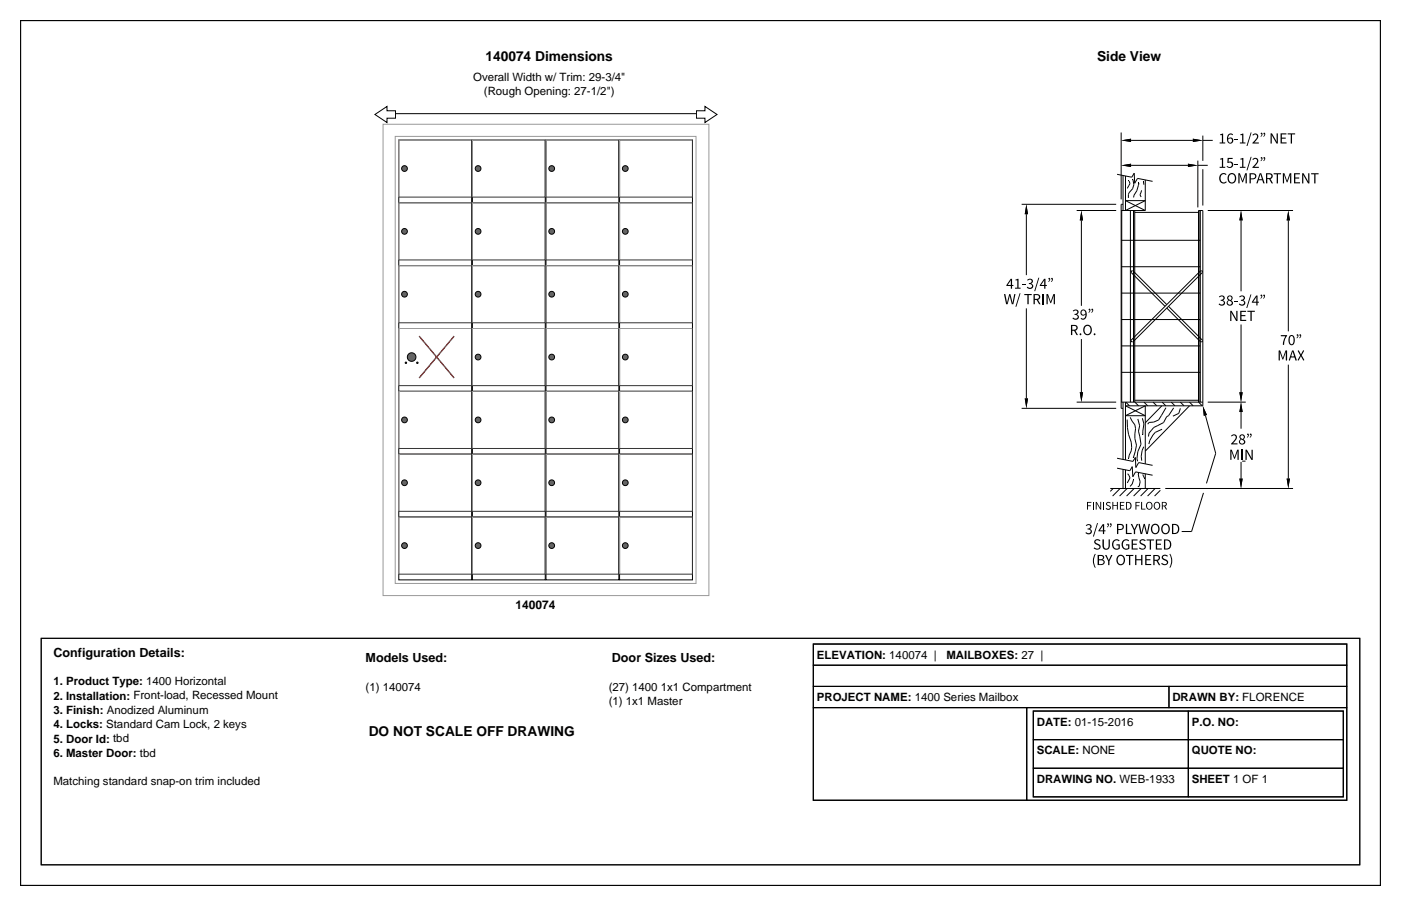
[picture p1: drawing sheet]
<svg xmlns="http://www.w3.org/2000/svg" width="432mm" height="279mm" viewBox="0 0 432 279" stroke-linecap="round" stroke-linejoin="round" font-family="sans-serif">
<path d="M12.7 196.8h406.4v69.9h-406.4z" fill="none" stroke="#000" stroke-width=".31"/>
<g fill="none" stroke="#000" stroke-width=".35">
<path d="M6.3 6.4h419.1v266.6h-419.1zM250.7 198.6h164.4v48.2h-164.4zM250.7 198.6h164.4v6.6h-164.4zM250.7 218.2h65.7v28.6h-65.7zM250.7 211.7h109.6v6.5h-109.6zM250.7 205.2h164.4v6.5h-164.4zM316.4 218.2h98.7v28.6h-98.7zM318.5 219.3h95.5v26.4h-95.5zM318.5 219.3h47.8v8.8h-47.8zM360.3 211.7h54.8v6.5h-54.8zM366.3 219.3h47.7v8.8h-47.7zM318.5 236.9h47.8v8.8h-47.8z"/>
<path d="M318.5 228.1h47.8v8.8h-47.8zM366.3 236.9h47.7v8.8h-47.7zM366.3 228.1h47.7v8.8h-47.7z"/>
</g>
<g fill="#fff" stroke="#000" stroke-width=".31">
<path d="M115.6 35.3l3.7-2.5v1.4h2.6v2.3h-2.6v1.3z"/>
<path d="M214.6 34.2h2.7v-1.4l3.7 2.5-3.7 2.5v-1.3h-2.7z"/>
</g>
<path d="M121.9 35.1h92.7" fill="none" stroke="#000" stroke-width=".31"/>
<path d="M122.9 43.2h22.5v19.3h-22.5z" fill="#fff" stroke="#000" stroke-width=".31"/>
<path d="M145.4 43.2h-22.5v17.6" fill="none" stroke="#999" stroke-width=".31"/>
<path d="M145.4 43.2v17.6h-22.5" fill="none" stroke="#333" stroke-width=".31"/>
<circle cx="124.7" cy="52" r=".88" fill="#666" stroke="#000" stroke-width=".31"/>
<path d="M145.6 43.2h22.5v19.3h-22.5z" fill="#fff" stroke="#000" stroke-width=".31"/>
<path d="M168.1 43.2h-22.5v17.6" fill="none" stroke="#999" stroke-width=".31"/>
<path d="M168.1 43.2v17.6h-22.5" fill="none" stroke="#333" stroke-width=".31"/>
<circle cx="147.4" cy="52" r=".88" fill="#666" stroke="#000" stroke-width=".31"/>
<path d="M168.3 43.2h22.4v19.3h-22.4z" fill="#fff" stroke="#000" stroke-width=".31"/>
<path d="M190.7 43.2h-22.4v17.6" fill="none" stroke="#999" stroke-width=".31"/>
<path d="M190.7 43.2v17.6h-22.4" fill="none" stroke="#333" stroke-width=".31"/>
<circle cx="170" cy="52" r=".88" fill="#666" stroke="#000" stroke-width=".31"/>
<path d="M191 43.2h22.4v19.3h-22.4z" fill="#fff" stroke="#000" stroke-width=".31"/>
<path d="M213.4 43.2h-22.4v17.6" fill="none" stroke="#999" stroke-width=".31"/>
<path d="M213.4 43.2v17.6h-22.4" fill="none" stroke="#333" stroke-width=".31"/>
<circle cx="192.7" cy="52" r=".88" fill="#666" stroke="#000" stroke-width=".31"/>
<path d="M122.9 62.5h22.5v19.4h-22.5z" fill="#fff" stroke="#000" stroke-width=".31"/>
<path d="M145.4 62.5h-22.5v17.7" fill="none" stroke="#999" stroke-width=".31"/>
<path d="M145.4 62.5v17.7h-22.5" fill="none" stroke="#333" stroke-width=".31"/>
<circle cx="124.7" cy="71.4" r=".88" fill="#666" stroke="#000" stroke-width=".31"/>
<path d="M145.6 62.5h22.5v19.4h-22.5z" fill="#fff" stroke="#000" stroke-width=".31"/>
<path d="M168.1 62.5h-22.5v17.7" fill="none" stroke="#999" stroke-width=".31"/>
<path d="M168.1 62.5v17.7h-22.5" fill="none" stroke="#333" stroke-width=".31"/>
<circle cx="147.4" cy="71.4" r=".88" fill="#666" stroke="#000" stroke-width=".31"/>
<path d="M168.3 62.5h22.4v19.4h-22.4z" fill="#fff" stroke="#000" stroke-width=".31"/>
<path d="M190.7 62.5h-22.4v17.7" fill="none" stroke="#999" stroke-width=".31"/>
<path d="M190.7 62.5v17.7h-22.4" fill="none" stroke="#333" stroke-width=".31"/>
<circle cx="170" cy="71.4" r=".88" fill="#666" stroke="#000" stroke-width=".31"/>
<path d="M191 62.5h22.4v19.4h-22.4z" fill="#fff" stroke="#000" stroke-width=".31"/>
<path d="M213.4 62.5h-22.4v17.7" fill="none" stroke="#999" stroke-width=".31"/>
<path d="M213.4 62.5v17.7h-22.4" fill="none" stroke="#333" stroke-width=".31"/>
<circle cx="192.7" cy="71.4" r=".88" fill="#666" stroke="#000" stroke-width=".31"/>
<path d="M122.9 81.9h22.5v19.4h-22.5z" fill="#fff" stroke="#000" stroke-width=".31"/>
<path d="M145.4 81.9h-22.5v17.6" fill="none" stroke="#999" stroke-width=".31"/>
<path d="M145.4 81.9v17.6h-22.5" fill="none" stroke="#333" stroke-width=".31"/>
<circle cx="124.7" cy="90.7" r=".88" fill="#666" stroke="#000" stroke-width=".31"/>
<path d="M145.6 81.9h22.5v19.4h-22.5z" fill="#fff" stroke="#000" stroke-width=".31"/>
<path d="M168.1 81.9h-22.5v17.6" fill="none" stroke="#999" stroke-width=".31"/>
<path d="M168.1 81.9v17.6h-22.5" fill="none" stroke="#333" stroke-width=".31"/>
<circle cx="147.4" cy="90.7" r=".88" fill="#666" stroke="#000" stroke-width=".31"/>
<path d="M168.3 81.9h22.4v19.4h-22.4z" fill="#fff" stroke="#000" stroke-width=".31"/>
<path d="M190.7 81.9h-22.4v17.6" fill="none" stroke="#999" stroke-width=".31"/>
<path d="M190.7 81.9v17.6h-22.4" fill="none" stroke="#333" stroke-width=".31"/>
<circle cx="170" cy="90.7" r=".88" fill="#666" stroke="#000" stroke-width=".31"/>
<path d="M191 81.9h22.4v19.4h-22.4z" fill="#fff" stroke="#000" stroke-width=".31"/>
<path d="M213.4 81.9h-22.4v17.6" fill="none" stroke="#999" stroke-width=".31"/>
<path d="M213.4 81.9v17.6h-22.4" fill="none" stroke="#333" stroke-width=".31"/>
<circle cx="192.7" cy="90.7" r=".88" fill="#666" stroke="#000" stroke-width=".31"/>
<path d="M122.9 101.3h22.5v19.4h-22.5z" fill="#fff" stroke="#000" stroke-width=".31"/>
<path d="M145.4 101.3h-22.5v17.6" fill="none" stroke="#999" stroke-width=".31"/>
<path d="M145.4 101.3v17.6h-22.5" fill="none" stroke="#333" stroke-width=".31"/>
<g fill="#666" stroke="#000" stroke-width=".31">
<circle cx="126.9" cy="110.1" r="1.32"/>
<circle cx="125.1" cy="111.9" r=".22"/>
<circle cx="128.6" cy="111.9" r=".22"/>
</g>
<path d="M129.2 103.7l10.8 12.9M140 103.7l-10.8 12.9" fill="none" stroke="#f00" stroke-width=".44"/>
<path d="M145.6 101.3h22.5v19.4h-22.5z" fill="#fff" stroke="#000" stroke-width=".31"/>
<path d="M168.1 101.3h-22.5v17.6" fill="none" stroke="#999" stroke-width=".31"/>
<path d="M168.1 101.3v17.6h-22.5" fill="none" stroke="#333" stroke-width=".31"/>
<circle cx="147.4" cy="110.1" r=".88" fill="#666" stroke="#000" stroke-width=".31"/>
<path d="M168.3 101.3h22.4v19.4h-22.4z" fill="#fff" stroke="#000" stroke-width=".31"/>
<path d="M190.7 101.3h-22.4v17.6" fill="none" stroke="#999" stroke-width=".31"/>
<path d="M190.7 101.3v17.6h-22.4" fill="none" stroke="#333" stroke-width=".31"/>
<circle cx="170" cy="110.1" r=".88" fill="#666" stroke="#000" stroke-width=".31"/>
<path d="M191 101.3h22.4v19.4h-22.4z" fill="#fff" stroke="#000" stroke-width=".31"/>
<path d="M213.4 101.3h-22.4v17.6" fill="none" stroke="#999" stroke-width=".31"/>
<path d="M213.4 101.3v17.6h-22.4" fill="none" stroke="#333" stroke-width=".31"/>
<circle cx="192.7" cy="110.1" r=".88" fill="#666" stroke="#000" stroke-width=".31"/>
<path d="M122.9 120.7h22.5v19.4h-22.5z" fill="#fff" stroke="#000" stroke-width=".31"/>
<path d="M145.4 120.7h-22.5v17.6" fill="none" stroke="#999" stroke-width=".31"/>
<path d="M145.4 120.7v17.6h-22.5" fill="none" stroke="#333" stroke-width=".31"/>
<circle cx="124.7" cy="129.5" r=".88" fill="#666" stroke="#000" stroke-width=".31"/>
<path d="M145.6 120.7h22.5v19.4h-22.5z" fill="#fff" stroke="#000" stroke-width=".31"/>
<path d="M168.1 120.7h-22.5v17.6" fill="none" stroke="#999" stroke-width=".31"/>
<path d="M168.1 120.7v17.6h-22.5" fill="none" stroke="#333" stroke-width=".31"/>
<circle cx="147.4" cy="129.5" r=".88" fill="#666" stroke="#000" stroke-width=".31"/>
<path d="M168.3 120.7h22.4v19.4h-22.4z" fill="#fff" stroke="#000" stroke-width=".31"/>
<path d="M190.7 120.7h-22.4v17.6" fill="none" stroke="#999" stroke-width=".31"/>
<path d="M190.7 120.7v17.6h-22.4" fill="none" stroke="#333" stroke-width=".31"/>
<circle cx="170" cy="129.5" r=".88" fill="#666" stroke="#000" stroke-width=".31"/>
<path d="M191 120.7h22.4v19.4h-22.4z" fill="#fff" stroke="#000" stroke-width=".31"/>
<path d="M213.4 120.7h-22.4v17.6" fill="none" stroke="#999" stroke-width=".31"/>
<path d="M213.4 120.7v17.6h-22.4" fill="none" stroke="#333" stroke-width=".31"/>
<circle cx="192.7" cy="129.5" r=".88" fill="#666" stroke="#000" stroke-width=".31"/>
<path d="M122.9 140.1h22.5v19.3h-22.5z" fill="#fff" stroke="#000" stroke-width=".31"/>
<path d="M145.4 140.1h-22.5v17.6" fill="none" stroke="#999" stroke-width=".31"/>
<path d="M145.4 140.1v17.6h-22.5" fill="none" stroke="#333" stroke-width=".31"/>
<circle cx="124.7" cy="148.9" r=".88" fill="#666" stroke="#000" stroke-width=".31"/>
<path d="M145.6 140.1h22.5v19.3h-22.5z" fill="#fff" stroke="#000" stroke-width=".31"/>
<path d="M168.1 140.1h-22.5v17.6" fill="none" stroke="#999" stroke-width=".31"/>
<path d="M168.1 140.1v17.6h-22.5" fill="none" stroke="#333" stroke-width=".31"/>
<circle cx="147.4" cy="148.9" r=".88" fill="#666" stroke="#000" stroke-width=".31"/>
<path d="M168.3 140.1h22.4v19.3h-22.4z" fill="#fff" stroke="#000" stroke-width=".31"/>
<path d="M190.7 140.1h-22.4v17.6" fill="none" stroke="#999" stroke-width=".31"/>
<path d="M190.7 140.1v17.6h-22.4" fill="none" stroke="#333" stroke-width=".31"/>
<circle cx="170" cy="148.9" r=".88" fill="#666" stroke="#000" stroke-width=".31"/>
<path d="M191 140.1h22.4v19.3h-22.4z" fill="#fff" stroke="#000" stroke-width=".31"/>
<path d="M213.4 140.1h-22.4v17.6" fill="none" stroke="#999" stroke-width=".31"/>
<path d="M213.4 140.1v17.6h-22.4" fill="none" stroke="#333" stroke-width=".31"/>
<circle cx="192.7" cy="148.9" r=".88" fill="#666" stroke="#000" stroke-width=".31"/>
<path d="M122.9 159.4h22.5v19.4h-22.5z" fill="#fff" stroke="#000" stroke-width=".31"/>
<path d="M145.4 159.4h-22.5v17.7" fill="none" stroke="#999" stroke-width=".31"/>
<path d="M145.4 159.4v17.7h-22.5" fill="none" stroke="#333" stroke-width=".31"/>
<circle cx="124.7" cy="168.3" r=".88" fill="#666" stroke="#000" stroke-width=".31"/>
<path d="M145.6 159.4h22.5v19.4h-22.5z" fill="#fff" stroke="#000" stroke-width=".31"/>
<path d="M168.1 159.4h-22.5v17.7" fill="none" stroke="#999" stroke-width=".31"/>
<path d="M168.1 159.4v17.7h-22.5" fill="none" stroke="#333" stroke-width=".31"/>
<circle cx="147.4" cy="168.3" r=".88" fill="#666" stroke="#000" stroke-width=".31"/>
<path d="M168.3 159.4h22.4v19.4h-22.4z" fill="#fff" stroke="#000" stroke-width=".31"/>
<path d="M190.7 159.4h-22.4v17.7" fill="none" stroke="#999" stroke-width=".31"/>
<path d="M190.7 159.4v17.7h-22.4" fill="none" stroke="#333" stroke-width=".31"/>
<circle cx="170" cy="168.3" r=".88" fill="#666" stroke="#000" stroke-width=".31"/>
<path d="M191 159.4h22.4v19.4h-22.4z" fill="#fff" stroke="#000" stroke-width=".31"/>
<path d="M213.4 159.4h-22.4v17.7" fill="none" stroke="#999" stroke-width=".31"/>
<path d="M213.4 159.4v17.7h-22.4" fill="none" stroke="#333" stroke-width=".31"/>
<circle cx="192.7" cy="168.3" r=".88" fill="#666" stroke="#000" stroke-width=".31"/>
<path d="M118.1 38.3h100.4v145.4h-100.4zM121.8 42.1h92.7v137.8h-92.7z" fill="none" stroke="#999" stroke-width=".31"/>
<g fill="#000">
<path d="M347.8 55.5h.2v.3h-.2zM345.5 43.3l3.1-.5v1zM345.5 51l3.1-.5v1zM349 55.2h.3v.3h-.3zM350.9 56.1l.2 .4zM352.4 56v.2zM366.1 50.5l3.1 .5-3.1 .5zM367.7 42.8l3 .5-3 .5zM376 41.4l1-.2v2.7h.6v.3h-1.7v-.3h.7v-2.2h-.6zM376 48.9l1-.2v2.7h.6v.4h-1.7v-.4h.7v-2.2h-.6zM376.3 53.6a1.26 1.26 0 0 1 1.7 .1l-.2 .3a.97 .97 0 0 0-1.2-.1 .97 .97 0 0 0-.4 1.1 .99 .99 0 0 0 .4 1.1 .99 .99 0 0 0 1.3-.2l.2 .2a1.43 1.43 0 0 1-1.9 .2 1.43 1.43 0 0 1-.4-1.9zM378.4 48.7h1.5v.3h-1.2v.9a1.05 1.05 0 0 1 1.3 .5 1.05 1.05 0 0 1-.4 1.4 1.05 1.05 0 0 1-1.4-.3l-.1-.1 .1-.3a.73 .73 0 0 0 1 .5 .73 .73 0 0 0 .4-.9 .73 .73 0 0 0-.9-.5h-.4z"/>
<path d="M380.5 42.9h1.1v.3h-1.1zM380.5 50.4h1.1v.3h-1.1zM381.7 53.4h.4l.9 2.3 .8-2.3h.5v3.1h-.4l.1-2.6-.9 2.3h-.2l-.9-2.3v2.6h-.3zM382.3 41.4l.9-.2v2.7h.7v.3h-1.8v-.3h.7v-2.2h-.5zM382.3 48.9l.9-.2v2.7h.7v.4h-1.8v-.4h.7v-2.2h-.5zM385.5 40.9h.3l-1.3 4.1h-.3zM385.5 48.4h.3l-1.3 4.1h-.3zM386 41.6a1.05 1.05 0 0 1 1.7-.1 1.05 1.05 0 0 1-.4 1.6l-.7 .8h1.4v.4h-2l1.2-1.6a.69 .69 0 0 0 .1-1.1 .69 .69 0 0 0-1.1 .2zM386 49.1a1.05 1.05 0 0 1 1.7-.1 1.05 1.05 0 0 1-.4 1.6l-.7 .9 1.4-.1v.4h-2l1.2-1.6a.69 .69 0 0 0 .1-1.1 .69 .69 0 0 0-1.1 .3zM391.6 41.1h.4l1.5 2.7v-2.7h.3v3.2h-.4l-1.5-2.6 .1 2.6h-.4zM392.5 53.4h2.3v.4h-.9v2.8h-.4v-2.8h-1zM394.7 41.1h1.8v.4h-1.4v.9h1.2v.4h-1.2v1.1h1.4v.3h-1.8z"/>
<path d="M395.4 53.4h.5l.8 2.3 .8-2.3h.5v3.1h-.4l.1-2.6-.9 2.3h-.2l-.9-2.3 .1 2.6h-.4zM396.9 41.1h2.3v.4h-1v2.8h-.4v-2.8h-.9zM398.8 53.4h1.8v.4h-1.4v.9h1.2v.4h-1.2v1.1h1.5v.3h-1.9zM401.3 53.4h.5l1.4 2.6v-2.6h.4v3.2h-.4l-1.5-2.6v2.6h-.4zM404.1 53.4h2.3v.4h-1v2.8h-.4l.1-2.8h-1zM316.3 63l.5 3.1h-1zM333.3 64.9l.5 3.1h-1zM382.5 64.9l.5 3.1h-1zM397.1 64.9l.5 3.1h-1zM309.4 90.7h.5l.5 2.7 .6-2.7h.4l.7 2.7 .5-2.7h.4l-.7 3.1h-.5l-.6-2.6-.6 2.6h-.5zM313 86.2l.9-.2v2.7h.7v.3h-1.8v-.3h.7v-2.2h-.5zM314.3 90.4h.2l-1.2 4.2h-.3z"/>
<path d="M315 87.7h1.1v.3h-1.1zM315.7 90.7h2.3v.3h-1v2.8h-.4v-2.8h-.9zM316.6 86.3a.89 .89 0 0 1 1.3-.3 .89 .89 0 0 1 .1 1.3l-.2 .1a.93 .93 0 0 1 .5 1.4 .93 .93 0 0 1-1.4 .2l-.4-.3 .2-.3a.68 .68 0 0 0 .9 .4 .68 .68 0 0 0 .3-1l-.8-.2v-.3h.4a.59 .59 0 0 0 .3-1 .59 .59 0 0 0-1 .3zM320 85.6h.3l-1.2 4.2h-.3zM322.5 90.7h.5l.8 2.3 .9-2.3h.4v3.1h-.3v-2.7l-.8 2.4h-.3l-.8-2.4v2.7h-.4zM330.6 95.8a.89 .89 0 0 1 1.3-.3 .89 .89 0 0 1 .2 1.3l-.2 .1a.93 .93 0 0 1 .5 1.4 .93 .93 0 0 1-1.5 .2l-.4-.3 .2-.3a.68 .68 0 0 0 1 .4 .68 .68 0 0 0 .2-1l-.7-.2v-.3h.4a.59 .59 0 0 0 .2-1 .59 .59 0 0 0-.9 .3zM348.6 83.5h.6l-.6 .5zM370.1 83.5h.5v.5zM375.7 91.5a.89 .89 0 0 1 1.3-.3 .89 .89 0 0 1 .2 1.3l-.3 .1a.93 .93 0 0 1 .5 1.4 .93 .93 0 0 1-1.4 .1l-.4-.3 .2-.2a.68 .68 0 0 0 .9 .3 .68 .68 0 0 0 .3-1l-.8-.1v-.3l.4-.1a.59 .59 0 0 0 .3-1 .59 .59 0 0 0-1 .3zM379.2 95.9h.4l1.5 2.6-.1-2.6h.4v3.1h-.4l-1.5-2.6v2.6h-.3zM380.4 92.8h1.1v.3h-1.1zM381.9 91.5a.89 .89 0 0 1 1.3-.3 .89 .89 0 0 1 .2 1.3l-.2 .1a.93 .93 0 0 1 .5 1.4 .93 .93 0 0 1-1.5 .1l-.4-.3 .2-.2a.68 .68 0 0 0 1 .3 .68 .68 0 0 0 .2-1l-.7-.1v-.3l.4-.1a.59 .59 0 0 0 .2-1 .59 .59 0 0 0-1 .3z"/>
<path d="M382.2 95.9h1.9v.3h-1.5v1h1.2v.3h-1.2v1.1h1.5v.4h-1.9zM384.5 95.8h2.2v.4h-.9v2.8h-.4v-2.8h-.9zM385.4 90.8h.3l-1.3 4.2h-.3zM348.6 104.9l.6 .6h-.6zM370.1 105.5l.5-.6v.6zM394.1 108.1l.5 .1 .8 2.2 .8-2.2 .4-.1v3l-.3-.1 .1-2.5-.9 2.4h-.2l-.9-2.4 .1 2.5-.4 .1zM394.8 103.4l1.9-.1v.2a4.7 4.7 0 0 0-1 2.8l-.1 .1a3.3 3.3 0 0 1 .5-2.6l-1.2-.1zM400 108.1h.3l.7 1.2 .6-1.2h.3l-.7 1.5 .8 1.5h-.4l-.6-1.3-.7 1.3h-.3l.7-1.5zM315.8 122.9h1l-.5 3zM332.8 121h1l-.5 3zM352.1 133.9h.3v.3h-.3zM370.7 125.2l1.3 2.8-1 .2z"/>
<path d="M379.2 138.7h.5l.8 2.3 .8-2.3h.5v3.1h-.4l.1-2.7-.9 2.4h-.2l-.9-2.4 .1 2.7h-.4zM379.4 134.4a1.05 1.05 0 0 1 1.7-.1 1.05 1.05 0 0 1-.3 1.6l-.8 .8h1.4v.4h-2l1.2-1.6a.69 .69 0 0 0 .1-1.1 .69 .69 0 0 0-1.1 .2zM382 121h1l-.5 3zM382.5 124l.5 3.1h-1zM383.9 138.7h.4l1.5 2.6-.1-2.6h.4v3.1h-.4l-1.5-2.6v2.6h-.3zM335 154.8h1.4v.2h-1.1v.8h.9v.3h-.9v1.1h-.3zM337.7 154.8h.3l1.2 1.9-.1-1.9h.3v2.3h-.3l-1.1-1.9v1.9h-.3zM341.1 154.9l.8-.1 .4 .3-.1 .2a.45 .45 0 0 0-.7-.3 .45 .45 0 0 0-.1 .7 .78 .78 0 0 1 1 .7 .78 .78 0 0 1-.8 .8l-.8-.3 .1-.3 1 .3 .1-.5-.9-.5a.57 .57 0 0 1 0-1zM342.8 154.8h.3v1h1.1v-1h.3v2.3h-.3v-1.1h-1.1v1.1h-.3zM345.2 154.8h1.3v.2h-1v.8h.9v.2h-.9v.9h1.1v.3h-1.4zM347.9 141.3v.2zM349.1 141h.3v.3h-.3z"/>
<path d="M349.2 147.9h.3v.3h-.3zM350 154.8h1.3v.2h-1v.8h.8v.3h-.8v1.1h-.3zM350.7 145.9h.3v.3h-.3zM351.7 154.8h.3v2.1h1v.2h-1.3zM352.6 147.3h.3v.3h-.3zM382 147.6h1l-.5 3zM396.6 147.6h1l-.5 3zM334.6 162a.89 .89 0 0 1 1.3-.3 .89 .89 0 0 1 .2 1.3l-.2 .1a.93 .93 0 0 1 .5 1.4 .93 .93 0 0 1-1.5 .2l-.4-.3 .2-.3a.68 .68 0 0 0 1 .3 .68 .68 0 0 0 .2-1l-.7-.1v-.3l.4-.1a.59 .59 0 0 0 .2-1 .59 .59 0 0 0-.9 .3zM337.5 170.8l.2 .1a4.1 4.1 0 0 0 0 4.1l-.2 .1a4 4 0 0 1 0-4.3zM337.5 166.5l.7-.2 1 .3-.3 .3-.4-.3a.61 .61 0 0 0-.9 .5l.3 .4a1.12 1.12 0 0 1 1.1 .5 1.12 1.12 0 0 1-.1 1.3l-1.1 .2-.7-.4 .2-.3a.75 .75 0 0 0 .9 .5 .75 .75 0 0 0 .6-.9l-.2-.1a1.13 1.13 0 0 1-1.1-.6 1.13 1.13 0 0 1 0-1.2zM338.1 161.3h.3l-1.3 4.2h-.3zM339.8 166.3h.4l.1 2.4a.69 .69 0 0 0 .7 .5 .69 .69 0 0 0 .6-.5l.1-2.4h.4v1.9a1.15 1.15 0 0 1-1.2 1.3 1.15 1.15 0 0 1-1.1-1.3z"/>
<path d="M340.6 171.2h.4l.7 1.5 .8-1.5h.4l-1 1.9v1.2h-.4v-1.2zM343.3 166.6l1.2-.3 .6 .4-.3 .2a1.1 1.1 0 0 0-1.4 0 1.1 1.1 0 0 0-.2 1.4 1 1 0 0 0 1.6 .7v-.8h-.7v-.3h1v1.3a1.51 1.51 0 0 1-1.9 0 1.51 1.51 0 0 1-.4-1.8zM347 161.6h.4v2.8h1.4v.3h-1.8zM346.2 166.6l1.2-.3 .6 .4-.2 .2a1.1 1.1 0 0 0-1.5 0 1.1 1.1 0 0 0-.2 1.4 1 1 0 0 0 1.6 .7v-.8h-.7v-.3h1.1v1.3a1.51 1.51 0 0 1-1.9 0 1.51 1.51 0 0 1-.5-1.8zM347 171.1h2.3v.4h-.9v2.8h-.4v-2.8h-1zM348.8 166.3h1.8v.4h-1.4v1h1.2v.3h-1.2v1.1h1.4v.4h-1.8zM348.5 161.6h.4l.7 1.5 .8-1.5h.4l-.9 1.9v1.2h-.4v-1.2zM349.9 171.1h.4v1.3h1.4v-1.3h.4v3.2h-.4v-1.5h-1.4v1.5h-.4zM350.9 161.6h.4l.5 2.7 .7-2.7h.3l.7 2.7 .5-2.7h.4l-.6 3.1h-.5l-.6-2.6-.7 2.6h-.5zM351.5 166.5l.7-.2 .9 .3-.2 .3-.5-.3a.61 .61 0 0 0-.8 .5l.2 .4a1.12 1.12 0 0 1 1.2 .5 1.12 1.12 0 0 1-.1 1.3l-1.1 .2-.8-.4 .3-.3a.75 .75 0 0 0 .9 .5 .75 .75 0 0 0 .5-.9l-.2-.1a1.13 1.13 0 0 1-1.1-.6 1.13 1.13 0 0 1 .1-1.2zM352.9 171.1h1.9v.4h-1.4v.9h1.2v.4h-1.2v1.1h1.4v.4h-1.8zM353.4 166.3h2.3v.4h-.9v2.8h-.4v-2.8h-1z"/>
<path d="M356.2 166.3h1.8v.4h-1.4v1h1.2v.3h-1.2v1.1h1.5v.4h-1.9zM358.3 171.3l.7-.2 1 .3-.3 .3-.4-.3a.61 .61 0 0 0-.9 .5l.3 .4a1.12 1.12 0 0 1 1.1 .5 1.12 1.12 0 0 1-.1 1.2l-1.1 .3-.7-.5 .2-.2a.75 .75 0 0 0 .9 .5 .75 .75 0 0 0 .6-.9l-.2-.2a1.13 1.13 0 0 1-1.1-.5 1.13 1.13 0 0 1 0-1.2zM360.4 170.9l.3-.1a4 4 0 0 1 0 4.3l-.3-.1a4.1 4.1 0 0 0 0-4.1z"/>
<path d="M378.9 53.6a1.45 1.45 0 0 1 1.7 .2 1.45 1.45 0 0 1 .3 1.7 1.33 1.33 0 0 1-1.5 1.1 1.33 1.33 0 0 1-1.1-1.6zM379.1 53.9a1.31 1.31 0 0 0-.3 1.5 1.31 1.31 0 0 0 1.2 .8 1.29 1.29 0 0 0 .6-1.5 1.29 1.29 0 0 0-1.2-.9z"/>
<path d="M378.6 41.4l.7-.3 .8 .4-.3 .2-.5-.2-.4 .2-.4 1.1a.96 .96 0 0 1 1.5 .3 .96 .96 0 0 1-.7 1.3 .96 .96 0 0 1-1.1-1 2.2 2.2 0 0 1 .4-2zM378.5 43.3a.63 .63 0 0 0 1.2 0 .63 .63 0 0 0-1.2 0z"/>
<path d="M385.1 53.4h1a.97 .97 0 0 1 1.1 1 .97 .97 0 0 1-1.1 .9h-.6v1.2h-.4zM385.5 53.8v1.2h.5a.64 .64 0 0 0 .8-.6 .64 .64 0 0 0-.8-.6z"/>
<path d="M388.7 41a.64 .64 0 0 1 .5 .6 .64 .64 0 0 1-.6 .6l.3-.8-.3-.2zM389.5 41a.64 .64 0 0 1 .5 .6 .64 .64 0 0 1-.5 .6l-.2-.2 .4-.6-.3-.2z"/>
<path d="M388.7 48.5a.64 .64 0 0 1 .5 .6 .64 .64 0 0 1-.6 .6l.3-.8-.3-.2zM389.4 48.6l.1-.1a.64 .64 0 0 1 .5 .6 .64 .64 0 0 1-.5 .6l-.2-.2 .4-.6z"/>
<path d="M388.3 53.4h.4l1.1 3.1h-.4l-.4-.9h-1.1l-.3 .9h-.4zM388.5 53.7l-.5 1.6h.9z"/>
<path d="M390.2 53.4h1a.91 .91 0 0 1 1.1 .7 .91 .91 0 0 1-.7 1.1l.8 1.4-.5-.1-.7-1.3h-.6v1.3h-.4zM390.6 53.8v1.1h.5a.6 .6 0 0 0 .8-.6 .6 .6 0 0 0-.8-.5z"/>
<path d="M311.5 86h.4v1.9h.4v.3h-.4v.8h-.4v-.8h-1.3zM311.5 86.4l-.9 1.5h.9z"/>
<path d="M318.5 90.7h1a.91 .91 0 0 1 1.1 .7 .91 .91 0 0 1-.7 1.1l.8 1.3h-.4l-.8-1.3h-.6v1.3h-.4zM318.9 91v1.2h.6a.6 .6 0 0 0 .7-.6 .6 .6 0 0 0-.7-.6z"/>
<path d="M321.8 86h.4v1.9h.4v.3h-.4v.8h-.4v-.8h-1.3zM321.8 86.4l-.9 1.5h.9z"/>
<path d="M323.2 85.8v-.1a.64 .64 0 0 1 .5 .7 .64 .64 0 0 1-.5 .6l.2-.8zM324 85.8l.1-.1a.64 .64 0 0 1 .5 .7 .64 .64 0 0 1-.6 .6l-.1-.2 .4-.6z"/>
<path d="M333.3 95.7a1.07 1.07 0 0 1 1.3 0 1.07 1.07 0 0 1 .3 1.2 1.2 1.2 0 0 1-.4 1.5 1.2 1.2 0 0 1-1.4-.1l.2-.3 .4 .3 .5-.2 .4-1.2a.91 .91 0 0 1-1.4 .2 .91 .91 0 0 1 .1-1.4zM333.3 96.4a.67 .67 0 0 0 1.3 0 .67 .67 0 0 0-1.3 0z"/>
<path d="M335.6 95.2a.64 .64 0 0 1 .5 .7 .64 .64 0 0 1-.5 .6l.2-.8-.3-.2zM336.5 95.2a.64 .64 0 0 1 .5 .7 .64 .64 0 0 1-.6 .6l-.1-.2 .4-.6-.3-.2z"/>
<path d="M378.4 91.3a.87 .87 0 0 1 1.3 .1 .87 .87 0 0 1-.2 1.3 .91 .91 0 0 1 .2 1.3 .91 .91 0 0 1-1.4 .1 .91 .91 0 0 1 .1-1.4l.2-.1-.4-.7zM378.4 93.4a.61 .61 0 0 0 1.2 0 .61 .61 0 0 0-1.2 0zM378.6 91.6a.55 .55 0 0 0 .4 .9 .55 .55 0 0 0 .6-.7 .55 .55 0 0 0-.8-.4z"/>
<path d="M387.1 91.1h.5v1.9h.4v.4h-.4v.8h-.4v-.8h-1.4zM387.2 91.6l-1 1.4h1z"/>
<path d="M388.5 91l.1-.1a.64 .64 0 0 1 .5 .6 .64 .64 0 0 1-.6 .6l.3-.8zM389.5 90.9a.64 .64 0 0 1 .4 .6 .64 .64 0 0 1-.5 .6l-.1-.2 .3-.6-.3-.2z"/>
<path d="M330.1 100.2h1a.91 .91 0 0 1 1 .7 .91 .91 0 0 1-.6 1.1l.8 1.3h-.5l-.8-1.3h-.5v1.3h-.4zM330.5 100.5v1.2h.5a.6 .6 0 0 0 .8-.6 .6 .6 0 0 0-.8-.6z"/>
<path d="M334.4 100.4a1.45 1.45 0 0 1 1.8 .2 1.45 1.45 0 0 1 .3 1.7 1.33 1.33 0 0 1-1.6 1.1 1.33 1.33 0 0 1-1.1-1.6zM334.6 100.7a1.3 1.3 0 0 0-.3 1.4 1.3 1.3 0 0 0 1.2 .9 1.29 1.29 0 0 0 .6-1.5 1.29 1.29 0 0 0-1.2-.9z"/>
<path d="M397.5 103.6a.92 .92 0 0 1 1-.2 .92 .92 0 0 1 .5 .9l.1 .6a1.07 1.07 0 0 1-.3 1.2 1.07 1.07 0 0 1-1.3 .1l-.4-1.3zM397.8 103.7l-.3 .6v1.2l.6 .7a1.64 1.64 0 0 0 0-2.6z"/>
<path d="M398.2 108.1l.5 .1 1 2.8-.2 .2-.6-1-1 .1-.4 .9-.2-.1zM398.4 108.4l-.4 1.3 .2 .2h.6z"/>
<path d="M399.8 103.1a.64 .64 0 0 1 .4 .7 .64 .64 0 0 1-.5 .5l.2-.7-.3-.3zM400.6 103.1a.64 .64 0 0 1 .5 .6 .64 .64 0 0 1-.6 .6l-.1-.1 .4-.6-.3-.3z"/>
<path d="M382.2 134.2a.87 .87 0 0 1 1.3 0 .87 .87 0 0 1-.2 1.3 .91 .91 0 0 1 .2 1.3 .91 .91 0 0 1-1.4 .1 .91 .91 0 0 1 .1-1.3l.2-.2-.4-.7zM382.2 136.2a.61 .61 0 0 0 1.2 0 .61 .61 0 0 0-1.2 0zM382.4 134.5a.55 .55 0 0 0 .3 .8 .55 .55 0 0 0 .7-.6 .55 .55 0 0 0-.8-.4z"/>
<path d="M384.4 133.8l.1-.1a.64 .64 0 0 1 .4 .7 .64 .64 0 0 1-.5 .6l.3-.8zM385.2 133.8l.1-.1a.64 .64 0 0 1 .5 .7 .64 .64 0 0 1-.5 .6l-.1-.2 .3-.6z"/>
<path d="M347 154.8a1.26 1.26 0 0 1 1.8 1.2 1.26 1.26 0 0 1-1.7 1.2zM347.3 155v1.9a.95 .95 0 0 0 1.1-.9 .95 .95 0 0 0-1.1-1z"/>
<path d="M353.6 155a1.12 1.12 0 0 1 1.6 1 1.12 1.12 0 0 1-1.6 1l-.4-1zM353.7 155.3l-.2 .7a.75 .75 0 0 0 1 .9 .96 .96 0 0 0 .4-1.2 .96 .96 0 0 0-1-.6z"/>
<path d="M356 155a1.12 1.12 0 0 1 1.6 1 1.12 1.12 0 0 1-1.6 1l-.4-1zM356.1 155.3l-.2 .7a.75 .75 0 0 0 1 .9 .96 .96 0 0 0 .4-1.2 .96 .96 0 0 0-1-.6z"/>
<path d="M358.1 154.8a1.35 1.35 0 0 1 1.5 .3 .67 .67 0 0 1-.5 1l.6 1h-.3l-.6-1h-.4v1h-.3zM358.4 155v.9l.9-.2v-.5z"/>
<path d="M338.3 171.1a1.89 1.89 0 0 1 1.9 .4l.1 .6-.5 .5a.88 .88 0 0 1 .7 1.1 .88 .88 0 0 1-1.2 .6h-1zM338.7 171.5v1l.8-.1 .4-.2-.1-.6zM338.7 172.8v1.2h.6a.66 .66 0 0 0 .8-.9l-.5-.3z"/>
<path d="M339.9 161.6h.4v1.9h.4v.4h-.4v.8h-.4v-.8h-1.3zM339.9 162.1l-.9 1.5h.9z"/>
<path d="M341.3 161.5v-.1a.64 .64 0 0 1 .5 .7 .64 .64 0 0 1-.5 .5l.2-.7zM342.2 161.4a.64 .64 0 0 1 .5 .6 .64 .64 0 0 1-.6 .6l-.1-.1 .4-.6-.3-.3z"/>
<path d="M344.6 171.4a1.45 1.45 0 0 1 1.8 .1 1.45 1.45 0 0 1 .3 1.7 1.33 1.33 0 0 1-1.6 1.1 1.33 1.33 0 0 1-1-1.6zM344.8 171.7a1.31 1.31 0 0 0-.3 1.4 1.31 1.31 0 0 0 1.2 .8 1.29 1.29 0 0 0 .7-1.4 1.29 1.29 0 0 0-1.3-1z"/>
<path d="M344.3 161.6h.9a.97 .97 0 0 1 1.2 .9 .97 .97 0 0 1-1.2 1h-.5v1.2h-.4zM344.7 161.9v1.3l.5-.1a.64 .64 0 0 0 .8-.6 .64 .64 0 0 0-.8-.6z"/>
<path d="M355.2 161.8a1.45 1.45 0 0 1 1.8 .1 1.45 1.45 0 0 1 .3 1.8 1.33 1.33 0 0 1-1.6 1 1.33 1.33 0 0 1-1-1.6zM355.5 162.1a1.31 1.31 0 0 0-.4 1.4 1.31 1.31 0 0 0 1.3 .9 1.29 1.29 0 0 0 .6-1.5 1.29 1.29 0 0 0-1.3-1z"/>
<path d="M355.5 171.2h.9a.91 .91 0 0 1 1.1 .6 .91 .91 0 0 1-.7 1.1l.8 1.4h-.4l-.8-1.3h-.5v1.3h-.4zM355.9 171.5v1.1h.5a.6 .6 0 0 0 .7-.6 .6 .6 0 0 0-.7-.5z"/>
<path d="M358.4 161.8a1.45 1.45 0 0 1 1.8 .1 1.45 1.45 0 0 1 .3 1.8 1.33 1.33 0 0 1-1.6 1 1.33 1.33 0 0 1-1-1.6zM358.7 162.1a1.31 1.31 0 0 0-.4 1.4 1.31 1.31 0 0 0 1.2 .9 1.29 1.29 0 0 0 .7-1.5 1.29 1.29 0 0 0-1.3-1z"/>
<path d="M358.7 166.3a1.67 1.67 0 0 1 2.3 1.6 1.67 1.67 0 0 1-2.3 1.6zM359.1 166.7v2.5a1.26 1.26 0 0 0 1.5-1.3 1.26 1.26 0 0 0-1.5-1.2z"/>
<path d="M361.2 161.6a1.67 1.67 0 0 1 2.3 1.5 1.67 1.67 0 0 1-2.3 1.6zM361.6 161.9v2.5a1.26 1.26 0 0 0 1.5-1.3 1.26 1.26 0 0 0-1.5-1.2z"/>
<circle cx="333" cy="103.1" r=".29"/>
<circle cx="337.4" cy="103.1" r=".29"/>
</g>
<g fill="none" stroke="#000" stroke-width=".31">
<path d="M344.3 53.8l4.5 .9 .8-1.3 .1 3.1 .9-1.5 4.6 .9M345.5 40.9v20.6M346.1 54.1v10.8M346.9 54.3v10.6l6.1-3h-6.1l6.1 3M348 55.8l.3 .8-.9 1.5M348.6 43.3h19.1M348.6 51h17.5M349.2 55.4l.3 1.5-.4 1.3-1.1 1.2-.2 1.6M351.1 56.5l-.7 2.3-.9 1.4-.1 .7M351.8 58.7l-.5 1.4 .4 .7M352.4 56l.2 1M353 55.5v9.4"/>
<path d="M369.2 51h3M369.2 49.5v14.5M370.7 43.3h3.1M370.7 41.8v7.8M370.7 52.2v11.2M314.9 63h29.1M316.3 66.1v18.7M331.8 64.9h12.2M333.3 68v26.3M345.5 64.9h7.5M345.5 74.1h24.4M345.7 64.9v59.1"/>
<path d="M346.1 63h-.6v62.9h.6M348.4 64.9v59.1M349.4 64.9v59.1M349.7 65.5h19.7M349.7 64.9l.1 59.1 1.1 1.2M369.6 64.9v59.1M369.9 64.9v59.1M372.2 64.9h26.3M382.5 68v21.8M397.1 68v34.2M316.3 95.1v27.8M345.5 82.3h24.4"/>
<path d="M345.5 90.4h24.4M345.5 98.5h24.4M348.6 84l10.5 10.5M349.2 83.5l10.4 10.4M359.6 95l10.5 10.5M360.1 94.5l10.5 10.4M370.1 83.5l-21.5 21.4M370.6 84l-21.4 21.5M333.3 104.6v16.4M345.5 106.7h24.4M345.5 114.8h24.4M382.5 100.1v20.9"/>
<path d="M397.1 112.5v35.1M314.9 125.9h29.1M331.8 124h12.2M345.5 124h25.2M346.1 124v17.7M346.9 124v17.8M347 124l1.1 1.2M347.4 129.4l.4 4.5a6.2 6.2 0 0 1 .2 6.5l-.1 .9M348.3 128.7l1.5 2.3 .2 1.2-.2 3.1 .5 2-1 3.9M349.7 123.4h19.7M350.7 129.2l.5 2.1-.3 1.7 .8 4-1 2.2-.3 2.3 .2 .8M352.1 129l.5 1.7-.4 3.4"/>
<path d="M352.5 137.8l-.5 1.2-.3 1.7 .2 1.4M352.6 124l1.1 1.2M355.4 124l1.1 1.2M358.1 125.2l-5.1 5.2M358.2 132.4a5.5 5.5 0 0 0-4.1 4.6M358.2 124l1.1 1.2M359.4 125.7l-2.3 3.8-1.5 .7-1.4 .1-.5 .5M361 124l1.1 1.2M361.7 125.8l-1.6 2.4-.5 .3-1 1.8-3 1.5-1.5 1.8-.1 1M363.8 124l1.1 1.2M363.8 125.9l-.5 1.6-1.8 .8M366.6 124l1.2 1.2"/>
<path d="M366.6 125.2l-13.6 13.9M370.5 125.2l-1.1-1.2v-59.1h1.3v60.3h-23.8l6.1 3h-6.1l6.1-3v17.8M371.5 128.1l3.2 11.7-2.9 9.3M372.2 124h11.8M382.5 127.1v5.1M336.9 154.8v2.3M340.2 154.8v2.3M342.2 150.6h15.4M343.1 150.6l-.9 .9M344.3 144.4l3.9 .8 .8-1.3 .1 3.1 .9-1.5 5.2 1.1M344.3 141.3l4.9 1 .7-1.2 .2 3.1 .9-1.5 4.2 .8M345.2 150.6l-2.3 2.4"/>
<path d="M346.1 144.7v5.9M346.9 144.9v5.7M347.4 150.6l-2.3 2.4M347.5 146.1l.8 1.3-.9 1.5M349.3 148l-.3 1.3-.7 .7M349.6 150.6l-2.4 2.4M350.8 146.1l.6 2.5-.3 1.3-.4 .2M351.7 150.6l-2.3 2.4M352.2 146.3l.6 1.2M353 146.1v4.5M353.9 150.6l-2.4 2.4M356 150.6l-2.3 2.4"/>
<path d="M357.6 151.2l-1.7 1.8M359.1 150.6h39.4M370.9 152l-3.6 11.9h-3.1M382.5 142.5v5.1M382.8 142.2h1.1"/>
</g>
<path d="M321.5 90.7v3.1M382.8 138.7v3.1" fill="none" stroke="#000" stroke-width=".4"/>
<g font-size="4.2">
<text x="149.6" y="18.7">140074 Dimensions</text>
<text x="338.1" y="18.7">Side View</text>
<text x="113.6" y="227">DO NOT SCALE OFF DRAWING</text>
</g>
<g font-size="3.9">
<text x="16.4" y="202.5">Configuration Details:</text>
<text x="112.7" y="204.2">Models Used:</text>
<text x="188.6" y="204.2">Door Sizes Used:</text>
</g>
<text font-size="3.7" x="158.9" y="187.9">140074</text>
<g font-size="3.5">
<text x="145.8" y="25">Overall Width w/ Trim: 29-3/4&quot;</text>
<text x="149.1" y="29.4">(Rough Opening: 27-1/2&quot;)</text>
<text x="251.7" y="203.2">ELEVATION: 140074 |</text>
<text x="291.7" y="203.2">MAILBOXES: 27 |</text>
<text x="16.4" y="211.3">1. Product Type: 1400 Horizontal</text>
<text x="16.4" y="215.7">2. Installation: Front-load, Recessed Mount</text>
<text x="112.7" y="213">(1) 140074</text>
<text x="187.6" y="213">(27) 1400 1x1 Compartment</text>
<text x="16.4" y="220.1">3. Finish: Anodized Aluminum</text>
<text x="187.6" y="217.4">(1) 1x1 Master</text>
<text x="251.7" y="216.2">PROJECT NAME: 1400 Series Mailbox</text>
<text x="361.3" y="216.2">DRAWN BY: FLORENCE</text>
<text x="16.4" y="224.6">4. Locks: Standard Cam Lock, 2 keys</text>
<text x="319.5" y="223.8">DATE: 01-15-2016</text>
<text x="367.3" y="223.8">P.O. NO:</text>
<text x="16.4" y="229">5. Door Id: tbd</text>
<text x="16.4" y="233.4">6. Master Door: tbd</text>
<text x="319.5" y="232.7">SCALE: NONE</text>
<text x="367.3" y="232.7">QUOTE NO:</text>
<text x="16.4" y="242.2">Matching standard snap-on trim included</text>
<text x="319.5" y="241.5">DRAWING NO. WEB-1933</text>
<text x="367.3" y="241.5">SHEET 1 OF 1</text>
</g>
</svg>
